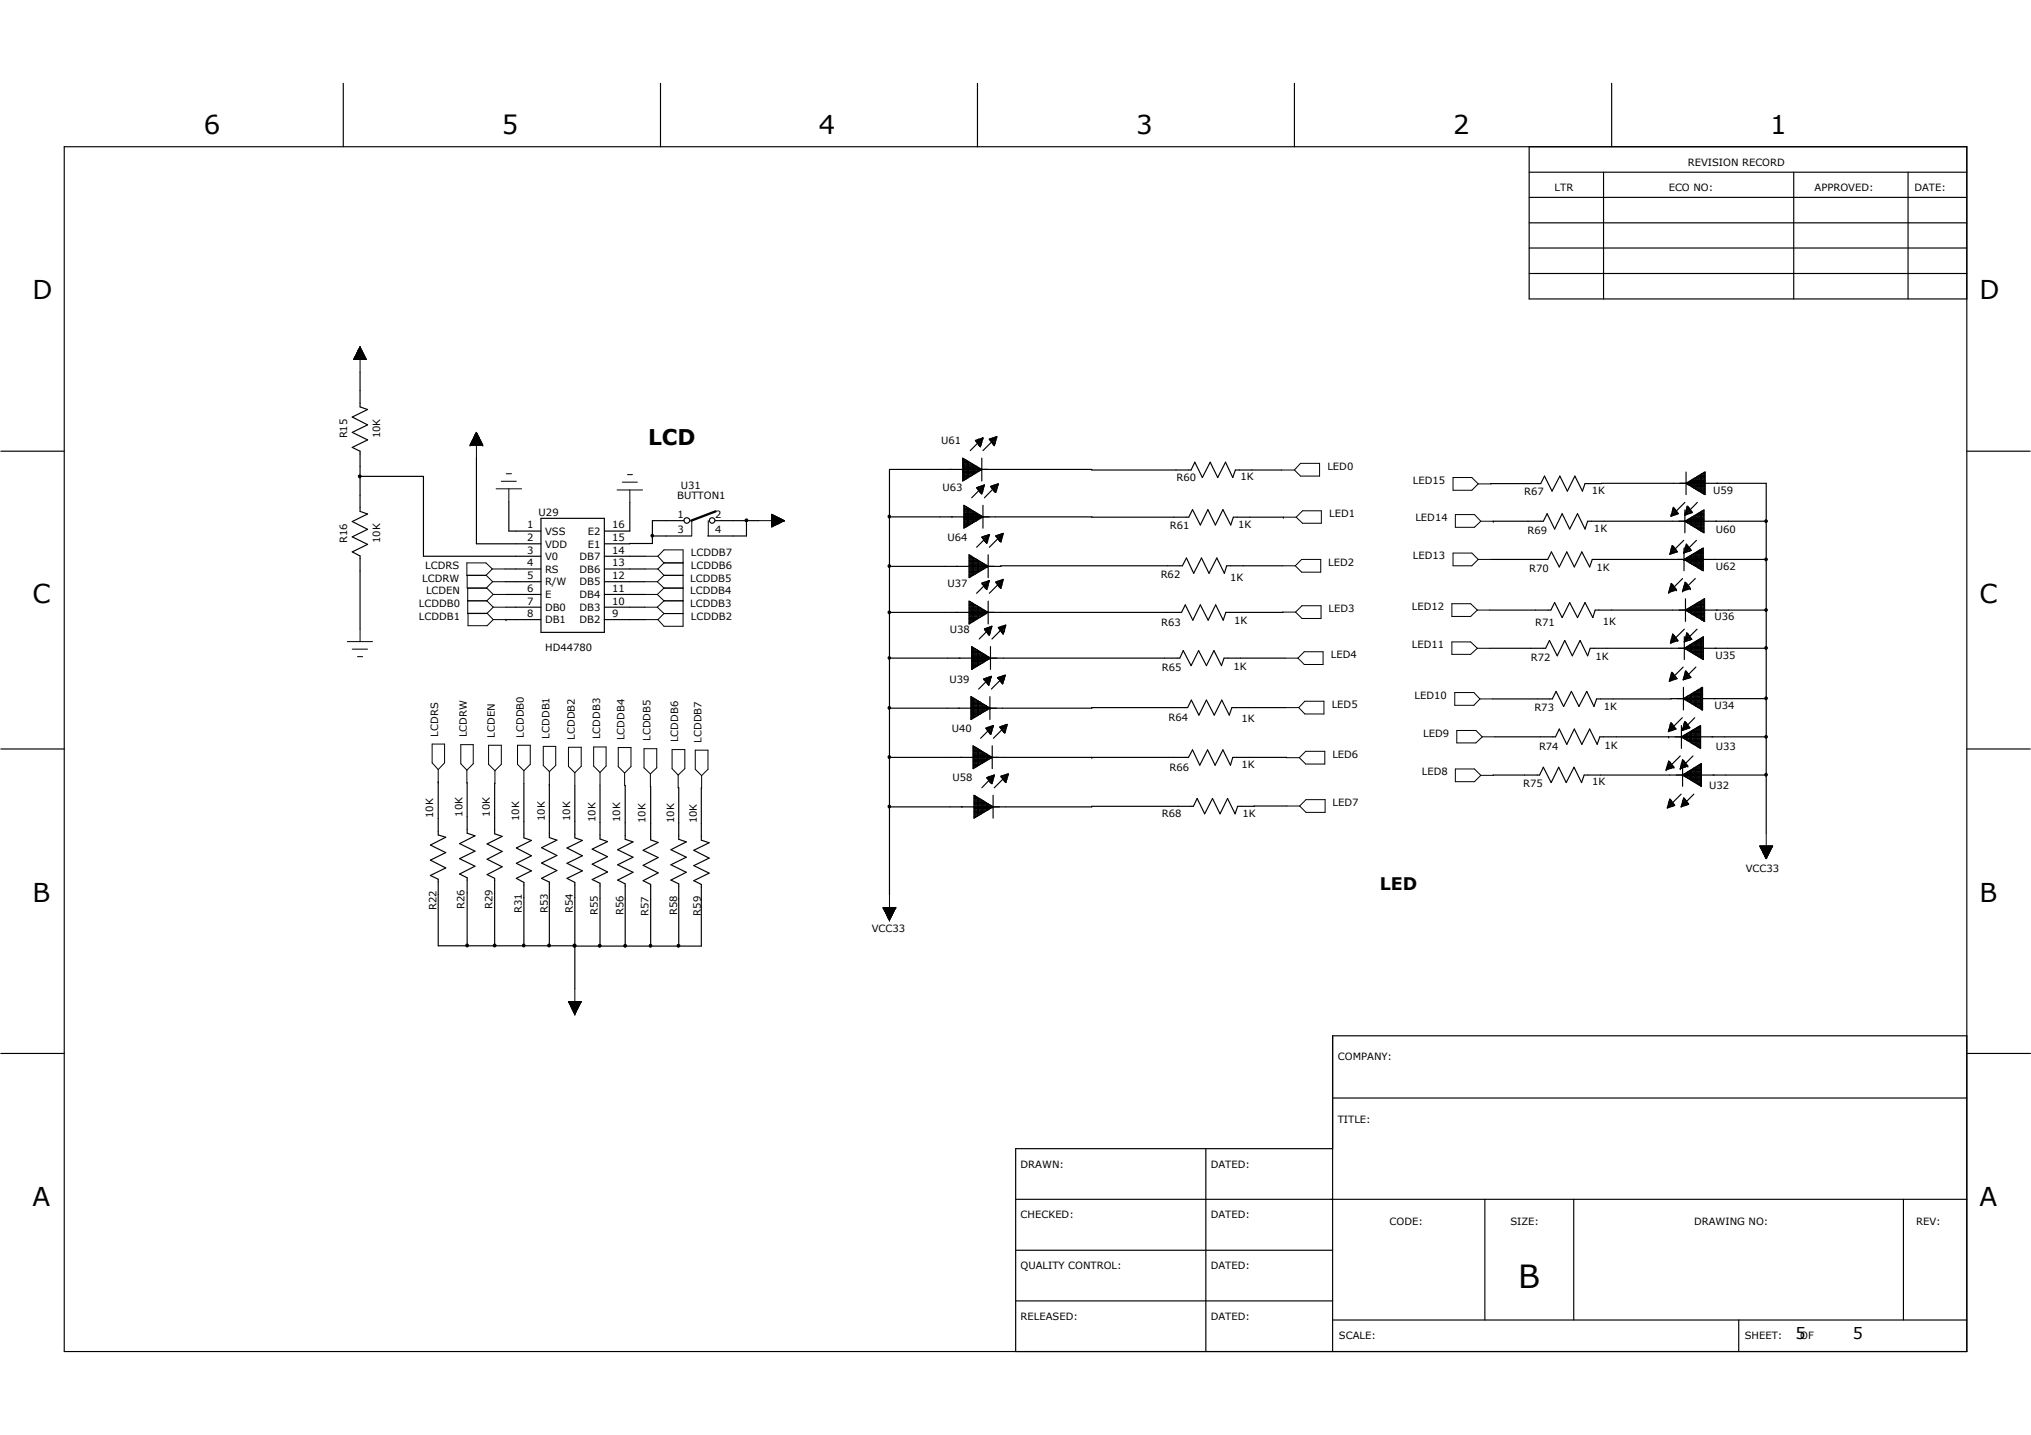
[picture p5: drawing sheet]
<svg xmlns="http://www.w3.org/2000/svg" width="297mm" height="210mm" viewBox="0 0 297 210" stroke-linecap="round" stroke-linejoin="round" font-family="sans-serif">
<g fill="none" stroke="#000" stroke-width=".17">
<path d="M50.2 12.2v9.3M96.6 12.2v9.3M143 12.2v9.3M189.3 12.2v9.3M235.7 12.2v9.3M9.4 21.5h278.3v176.2h-278.3zM223.6 25.2h64.1M223.6 28.9h64.1M223.6 36.3h64.1M223.6 21.5v22.2h64.1M223.6 32.6h64.1M234.5 25.2v18.5"/>
<path d="M262.3 25.2v18.5M279.1 25.2v18.5M52.7 54.4v5.1l1.1 .4-2.3 1.1 2.3 1.1-2.3 1.1 2.3 1.1-2.3 1.1 1.2 .6v8.8l1.1 .4-2.3 1.1 2.3 1.1-2.3 1.1 2.3 1.1-2.3 1.1 1.2 .6v10.7M223.6 40h64.1M.1 66h9.3M52.7 69.7h9.2v11.7h17.2M69.7 67v12.5h9.4M74.4 73.4v4.3h4.7M79.1 75.8h9.3v16.7h-9.3zM92.1 73.5v4.2h-3.7M95.4 78.4h5.7M100 76.2h-4.6v3.3h-7"/>
<path d="M104.6 76.2h6.4M109.2 76.2v2.2h-5.7M130.1 75.6h43.8l.5-1.1 1.2 2.3 1.1-2.3 1.1 2.3 1.1-2.3 1.1 2.3 .4-1.2h7.3M140.8 67.6h1.1v2.1M140.8 68.2h1.9v1M140.8 70.3h.2M140.8 69.9h.8M140.8 69.7h1.1M140.8 69.5h1.4M140.8 69.3h1.7M140.8 69.1h2M140.8 67l2.8 1.7-2.8 1.7z"/>
<path d="M140.8 69h2.4M140.8 68.7h2.7M140.8 67.1h.1v3.2M140.8 68.6h2.6M140.8 68.4h2.3M140.8 68h1.6M140.8 67.9h1.3M140.8 67.5h.8M140.8 67.3h.4M141 75.8h2.4M141 74.9h1.6v1.4M141 75.4h2.5v.3"/>
<path d="M141 75.3h2.2M141 75.1h1.9M141 74.7h1.3M141 74.5h.9M141 74.3h.6v2.6M141 74.1h.3M141 76.2h1.8M141 76h2.1M141 77.1h.2M141 76.9h.6M141 76.4h1.4M141 73.9l2.8 1.7-2.8 1.7z"/>
<path d="M141 74h.1M141.1 67.2v3M141.1 74v3.2M141.3 67.3v2.8h-.5M141.3 74.1v3M141.5 67.4v2.5M141.5 74.2v2.8M141.6 67.5v2.3M141.9 74.5v2.3h-.9M142 67.8v1.8M142 74.5v2.1M142.2 67.9v1.6"/>
<path d="M142.2 74.7v1.8h-1.2M142.4 68v1.4M142.4 74.8v1.6M142.6 68.1v1.2M142.7 64.4l1.1-.3-.4 1.3zM142.7 64.5h.9M142.7 64.4v.2M142.7 75v1.2M142.8 71.4h1M142.8 64.7h.8M142.8 71.3l1.2-.3-.4 1.3zM143 64.3v.6h.5"/>
<path d="M143 68.3v.7M143 71.3v.2M143 75.1v1M143 71.5h.8M143.1 71.7h.6M143.1 64.2v.9M143.1 68.4v.6M143.1 71.2v.5M143.1 75.2v.8M143.3 71.9h.4M143.3 65.2h.1M143.3 71.2h.6"/>
<path d="M143.3 64.2v1.1M143.3 68.5v.3M143.3 71.2v.8M143.3 75.4v.5M143.4 72.1h.2M143.5 68.7h.1M143.5 64.1v1h-.4M143.5 71.1v1.1M143.5 64.1h.3M143.6 67v3.4M143.6 78.6h1M143.7 64.1v.2h-.7"/>
<path d="M143.7 71v1M143.7 75.6h-2.7M143.7 78.5v.2M143.7 78.8h.8M143.8 64.1l-1.9 1.8M143.8 73.9v3.4M143.8 71h.2M143.8 79h.7M143.9 71v.2M143.9 78.4v.6M144 71l-1.9 1.8M144 79.2h.4"/>
<path d="M144 78.4h.6M144.1 78.4v.8M144.1 79.3h.3M144.3 78.3v1.1M144.4 78.3v.9M144.6 78.2v.2M144.6 78.2h.1M144.7 64.3h1M144.7 64.2l1.1-.3-.4 1.3zM144.7 78.2l-1.9 1.9M144.7 78.2l-1.1 .4M144.7 78.2l-.4 1.3-.7-.9"/>
<path d="M144.8 64.2v.2M144.9 71.2h1M144.9 64.5h.8M144.9 71.2l1.1-.4-.4 1.3zM145 64.1v.5M145 71.1v.2M145 71.4h.8M145 64.7h.6M145.2 64.1v.8M145.2 71v.5h.6M145.3 71.7h.5M145.3 65.1h.2"/>
<path d="M145.3 71h.7M145.4 64v1.1M145.4 71v.8M145.4 71.9h.3M145.5 63.9v1h-.3M145.5 70.9v1.1M145.6 63.9h.2M145.6 78.4h1M145.6 64.1l-1.8 1.8M145.6 78.4l1.1-.4-.3 1.3zM145.8 63.9v.2h-.8M145.8 70.8v1"/>
<path d="M145.8 78.3v.2M145.8 78.6h.8M145.8 71l-1.8 1.8M145.9 70.8h.1M145.9 78.8h.6M145.9 70.8v.2M145.9 78.3v.5M146 79h.5M146 78.2h.7M146.1 78.2v.8M146.2 79.2h.2M146.3 78.1v1.1"/>
<path d="M146.5 78.1v.9M146.6 78.2l-1.9 1.9M146.6 78v.3M146.6 78.1h.1M187.4 68.7h-6.7l-.4 1.1-1.1-2.2-1.1 2.2-1.1-2.2-1.2 2.2-1.1-2.2-.5 1.1h-44.1v62.2M187.7 75.6h.1M218.1 70.8l7.2-.1 .6-1.1 1.1 2.2 1.1-2.2 1.1 2.2 1.1-2.2 1.1 2.2 .4-1.1h26.5v51.2M218.4 76.2h.1M218.4 76.2h7.3l.6-1.1 1.1 2.3 1.1-2.3 1.1 2.3 1.1-2.3 1.1 2.3 .4-1.2h26.1M244.4 75.4h.2M244.4 75.2v.3M244.4 75.3h.7"/>
<path d="M244.5 75.1h.9M244.6 74.9h.7M244.6 79.9h.1M244.6 79.8l.7 .9-1.1 .4zM244.6 74.5v.9M244.6 79.8v1.1M244.6 74.5h.4v.8M244.6 74.7h.5M244.7 74.3h.2M244.7 74.2l.7 .9-1 .4zM244.8 74.3v1.1M245.2 74.8v.4"/>
<path d="M245.4 75v.2M246.2 79l-1.8 1.9M246.4 75.3h.2M246.4 73.5l-1.8 1.9M246.4 74.6v3.3M246.4 76.2l2.8-1.6v3.3zM246.5 76.2h.1M246.5 75v.3M246.5 76.2v.1M246.5 75.1h.7M246.5 74.9h1M246.5 79.9h.4"/>
<path d="M246.6 69v3.3M246.6 70.7l2.8-1.7v3.3zM246.6 74.7h.7M246.6 76.2h2.6M246.6 76.4h2.6M246.6 79.6l.8 .9-1.2 .4zM246.6 79.7h.1M246.7 70.6v.2M246.7 74.3v.9M246.7 76.1v.3M246.7 79.7v1M246.7 74.5h.5"/>
<path d="M246.7 74.3h.4v.8M246.7 70.6h2.7M246.8 70.8h2.6M246.8 74l.7 1-1.1 .4zM246.8 74.1h.1M246.8 70.5v.4M246.8 74.1v1.1M246.8 76v.5M246.8 79.8v.9M246.9 76h2.3M246.9 76.5h2.3M247.1 70.4v.6h2.3"/>
<path d="M247.1 75.9v.7M247.1 70.4h2.3M247.2 75.8h2M247.2 70.3v.8M247.2 74.6v.4M247.2 75.8v1h2M247.3 70.3h2.1M247.4 71.2h2M247.4 70.2v1M247.4 74.8v.2M247.4 75.6v1.3M247.5 75.6h1.7"/>
<path d="M247.6 76.9h1.6M247.6 70.1v1.2M247.6 75.6v1.4M247.7 70.1h1.7M247.7 71.4h1.7M247.8 69.9v1.6M247.8 75.4v1.7M247.8 75.4h1.4M247.9 77.1h1.3M247.9 69.8v1.7M247.9 75.4v1.8M247.9 69.9h1.5"/>
<path d="M248 71.5h1.4M248.1 75.3h1.1M248.1 79l-1.9 1.9M248.2 69.7v2M248.2 75.2v2.1h1M248.2 69.7h1.2M248.2 73.5l-1.8 1.9M248.3 71.7h1.1M248.3 69.6v2.2M248.3 75.1v2.3M248.5 75.1h.7M248.5 69.5v2.4"/>
<path d="M248.5 75v2.5h.7M248.6 69.5h.8M248.6 71.9h.8M248.7 69.4v2.6M248.7 74.9v2.7M248.7 77.7h.5M248.7 74.9h.5M248.9 74.8v3M248.9 72.1h.5M249 74.7h.2M249.1 69.2v3M249.1 74.7v3.2h.1"/>
<path d="M249.2 69.1h.2M249.2 72.3h.2M249.3 69v3.3M249.4 69.3h-.5v2.8M287.7 66h9.2M73.9 83.2h5.2M73.9 85.1h5.2M74 90.6h.1M74 87h5.1M74 88.8h5.1M74 90.6h5.1M88.4 81.4h6"/>
<path d="M88.4 83.2h6M88.4 85.1h5.9M88.4 87h5.9M88.4 88.8h5.9M88.4 90.6h6M130.1 96.3h42.4l.6-1.1 1.1 2.2 1.1-2.2 1.1 2.2 1.1-2.2 1.1 2.2 .4-1.1h9M141.7 81.4h.4M141.7 83.2h2.1M141.7 88.8h1.5M141.7 89.2h2.1M141.7 89h1.8v1.2M141.7 88.6h1.2"/>
<path d="M141.7 88.4h.9v2.3M141.7 88.2h.6M141.7 88.1h.2M141.7 90.8h.7M141.7 90.5h1.3M141.7 90.1h1.9M141.7 89.9h2.3M141.7 89.5h2.7v.1M141.7 89.4h2.4M141.7 81.2l2.8 1.6-2.8 1.7zM141.7 87.9l2.8 1.7-2.8 1.7zM141.7 91.2h.1"/>
<path d="M141.7 91h.4M141.7 81.6h.7v2.5M141.7 82.1h1.6v1.4M141.7 82.7h2.6v.3M141.7 81.7h1M141.7 81.2h.1M141.7 83.4h1.8M141.7 83.1h2.4M141.7 82.5h2.3M141.7 82.3h1.9M141.7 82h1.3M141.7 84.4h.3"/>
<path d="M141.7 84.2h.6M141.7 84h.9M141.7 83.8h1.2M141.7 83.6h1.5M141.9 81.2v3.2M141.9 88v3.2M142 81.4v2.9M142 88.1v3M142.1 95.1h.9v2.3M142.1 94.7h.2M142.1 96.4h2.5M142.1 96.2h2.7v.1"/>
<path d="M142.1 96.1h2.4M142.1 95.8h2.1M142.1 95.7h1.8v1.2M142.1 95.5h1.5M142.1 95.3h1.2M142.1 94.9h.6M142.1 94.6l2.8 1.7-2.8 1.6zM142.1 97.7h.3M142.1 97.5h.7M142.1 97.3h1M142.1 97.2h1.3M142.1 96.8h1.9"/>
<path d="M142.1 96.6h2.2M142.2 81.4v2.8M142.2 88.2v2.8M142.2 94.7v3.2h-.1M142.4 88.3v2.5M142.4 94.8v2.9M142.6 81.7v2.3M142.6 94.9v2.7M142.7 88.6v2h-1M142.7 81.8v2.1M142.7 95v2.5M143 81.9v1.8"/>
<path d="M143 88.6v1.9M143.1 82v1.7M143.1 88.8v1.6M143.1 95.2v2.1M143.3 88.9v1.4h-1.6M143.3 95.3v1.9M143.5 82.3v1.1M143.5 95.5v1.6M143.6 85.3l1.1-.4-.4 1.3zM143.6 85.5h.9M143.7 82.3v1M143.7 89.1v1"/>
<path d="M143.7 95.5v1.5h-1.6M143.8 85.6h.7M143.9 99.3h.1M143.9 99.4h1M143.9 82.5v.7M143.9 85.2v.5M143.9 89.2v.8M143.9 99.3l.5 .7M144 85.8h.5M144 92l1.1-.4-.4 1.3zM144 99.6h.9M144 92.2h.9"/>
<path d="M144.1 82.6v.5M144.1 85.1v.9M144.1 89.3v.5M144.1 95.8v.9M144.1 99.2v.4M144.1 86h.3M144.2 92.3h.7M144.2 99.7h.6M144.2 99.2h.7M144.3 89.5v.2h-2.6M144.3 91.9v.5M144.3 95.9v.7"/>
<path d="M144.3 99.1v.7M144.3 86.2h.1M144.3 92.5h.6M144.3 99.9h.4M144.4 82.8h.1M144.4 85v.9M144.4 91.8v.9M144.4 96v.5M144.4 99.1v.9M144.5 92.7h.3M144.5 81.2v3.3M144.5 87.9v3.4"/>
<path d="M144.6 92.9h.1M144.6 85.3h-.9v.2M144.6 84.9v.3M144.6 96.1v.3M144.6 99v1.2M144.6 85.1h-.3v1M144.7 84.9l-1.9 1.9M144.8 99h.2M144.8 91.7v.9M144.8 99v.7M144.9 94.6v3.3M145 98.9h.1"/>
<path d="M145 91.9h-.9v.3M145 91.6v.3M145 98.9l-1.9 1.9M145 98.9l-1.1 .4M145 98.9l-.4 1.3M145 91.8h-.4v1M145.1 91.6l-1.9 1.9M145.6 85.1l1.1-.3-.3 1.3zM145.7 85.3h.9M145.8 85.5h.8M145.9 99.1h.1M145.9 99.2h1"/>
<path d="M145.9 85v.6M145.9 99.1l.6 .8M146 85.6h.5M146 91.8l1.1-.4-.4 1.4zM146 99.4h.9M146 91.9h.9M146.1 84.9v.9h.3M146.1 99v.4M146.2 99.6h.6M146.2 92.2h.7M146.3 99h.6M146.3 86h.1"/>
<path d="M146.3 91.7v.5M146.3 99v.7M146.4 92.3h.5M146.4 99.7h.4M146.5 84.8v1M146.5 91.6v.9M146.5 98.9v1M146.5 99.9l.1 .1M146.5 92.5h.3M146.5 99.9h.2M146.6 84.9l-1.9 1.9M146.6 85.1h-.8v.2"/>
<path d="M146.6 92.7h.2M146.6 84.8v.2M146.6 98.8v1.2M146.7 84.9h-.4v1.1M146.8 98.8h.2M146.9 91.5v.9M146.9 98.8v.6M146.9 98.9l-1.9 1.9M146.9 91.6l-1.8 1.9M147 98.8h.1M147 91.8h-.9v.1M147 91.4v.3"/>
<path d="M147 98.8l-1.1 .3M147 98.8l-.4 1.2M147.1 91.6h-.5v1.1M187.6 89.5l-8.3 .1-.4 1.1-1.1-2.2-1.1 2.2-1.1-2.2-1.1 2.2-1.1-2.2-.6 1.1h-42.7M187.6 82.8h-8.2l-.3 1.1-1.1-2.3-1.2 2.3-1.1-2.3-1.1 2.3-1.1-2.3-.6 1.2h-42.8M217.9 94.8h8.2l.5-1.1 1.1 2.2 1.2-2.2 1.1 2.2 1.1-2.2 1.1 2.2 .4-1.1h25.7M217.9 89.2h8.9l.6-1.1 1.1 2.2 1.1-2.2 1.1 2.2 1.1-2.2 1.2 2.2 .3-1.1h25M218.1 81.8h8.3l.5-1.1 1.1 2.2 1.1-2.2 1.1 2.2 1.1-2.2 1.2 2.2 .4-1.1h25.4M244 86.7h.1M244.1 86.6h.2M244.1 86.4h.8M244.2 99.6h.2"/>
<path d="M244.2 99.4h.7M244.2 86.2h.9M244.3 80.9v.2M244.3 85.9v.7M244.3 99.2v.4M244.3 86h.7M244.3 94h.2M244.3 99.2h.9v.1M244.3 99h.8M244.3 85.8h.6M244.4 93.8h.7M244.4 98.8h.5"/>
<path d="M244.4 85.6h.3M244.4 80.6h.9M244.4 80.4h.7M244.4 80.2v.8h-.1M244.4 85.3v1.2M244.4 93.5v.5M244.4 98.5v1M244.4 93.6h1M244.4 98.6h.4M244.4 85.5h.2M244.4 85.3l.2 .3M244.4 85.3l-.4 1.4"/>
<path d="M244.5 80.3h.5v.5h-.7M244.5 93.4h.7M244.5 98.5h.1v.9M244.5 98.3l.8 1-1.2 .4zM244.5 80.1h.4M244.6 93.3h.5M244.6 93h.3M244.6 85.6v.8M244.6 92.8v1.1M244.6 92.9h.2M244.6 92.8l.8 .9-1.1 .4zM244.6 85.6l.6 .7"/>
<path d="M244.8 80.1v.8M244.8 85.8v.6M244.8 93v.9M244.8 98.7v.7M245 86.1v.2M245 93.2v.6M245 98.9v.5M245.2 86.3h.1M245.2 80.5v.2M245.2 93.4v.4M245.2 86.3l-1.2 .4M245.4 93.7h.1"/>
<path d="M246.1 86.4h.1M246.1 84.6l-1.8 1.8M246.2 97.6l-1.9 1.8M246.2 86.2h.7M246.2 86.4h.1M246.2 99.4h.2M246.2 99.2h.8M246.2 86h1M246.3 81.8h.1M246.3 80.2v3.3M246.3 85.7v.7M246.3 99v.4"/>
<path d="M246.3 81.8l2.8-1.6v3.3zM246.3 85.8h.8M246.3 99h.9v.1M246.3 93.1v3.4M246.3 94.8l2.8-1.7v3.4zM246.3 93.8h.2M246.3 98.8h.8M246.3 92l-1.8 1.9M246.3 85.6h.6M246.4 93.6h.7M246.4 98.6h.6M246.4 85.5h.3"/>
<path d="M246.4 80.4h.9M246.4 80.3h.8M246.4 81.7h2.7M246.5 80v.8h-.2M246.5 81.7v.3h2.6M246.5 85.2v1.1M246.5 93.3v.5M246.5 94.7v.2M246.5 98.3v1.1M246.5 93.4h.9M246.5 98.5h.3M246.5 85.3h.1"/>
<path d="M246.5 85.2l.2 .1M246.5 85.2l-.4 1.2M246.5 80.1h.6v.5h-.8M246.5 94.7h2.6M246.5 93.3h.7M246.5 87.6v3.3M246.5 89.2l2.8-1.6v3.3zM246.5 94.9h2.6M246.5 98.1l.8 1-1.1 .3zM246.5 98.3h.2M246.6 93h.5M246.6 92.9h.4"/>
<path d="M246.7 81.6v.4M246.7 85.3v1M246.7 89.1v.3M246.7 92.6v1.2M246.7 94.6v.4M246.7 98.3v1M246.7 89.2h2.6M246.7 85.3l.5 .8M246.7 89.4h2.6M246.7 92.6l.7 .9-1.1 .4zM246.7 92.7h.1M246.7 81.6h2.4"/>
<path d="M246.8 82.1h2.3M246.8 94.6h2.3M246.8 81.5v.7M246.8 85.6v.6M246.8 89v.5M246.8 92.8v.9M246.8 94.5v.6h2.3M246.8 98.5v.7M247 89h2.3M247 89.5h2.3M247.1 85.9v.2M247.1 88.9v.7"/>
<path d="M247.1 93v.6M247.1 94.4v.8M247.1 98.8v.3M247.1 82.3h2M247.1 94.4h2M247.1 95.3h2M247.2 86.1h.1M247.2 80.3v.3M247.2 81.3v1.1M247.2 93.2v.4M247.2 94.3v1M247.2 86.1l-1.1 .3"/>
<path d="M247.3 89.7h2M247.4 81.2h1.7M247.4 81.2v1.3h1.7M247.4 88.7v1.1M247.4 93.5h.1M247.4 94.2v1.3M247.4 94.2h1.7M247.5 95.5h1.6M247.6 81.1v1.5M247.6 88.6v1.3h1.7M247.6 94.1v1.4M247.6 88.6h1.7"/>
<path d="M247.7 81h1.4M247.7 82.7h1.4M247.7 94h1.4M247.8 80.9v1.8M247.8 88.5v1.5M247.8 93.9v1.8h1.3M247.9 88.4h1.4M247.9 88.3v1.8M247.9 93.9v1.9M247.9 90.1h1.4M247.9 84.6l-1.8 1.8M248 82.8h1.1"/>
<path d="M248 93.8h1.1M248 97.6l-1.8 1.8M248.1 95.8h1M248.2 80.7v2.2M248.2 88.2v2.1M248.2 93.7v2.2M248.2 88.2h1.1M248.2 90.3h1.1M248.2 92l-1.9 1.9M248.3 80.6h.8M248.3 80.6v2.5h.8M248.3 88.1v2.2"/>
<path d="M248.3 93.6v2.4M248.4 93.6h.7M248.4 96.1h.7M248.5 80.5v2.6M248.5 88v2.5M248.5 93.5v2.6M248.5 88.1h.8M248.6 90.5h.7M248.6 80.4h.5M248.6 83.2h.5M248.7 93.4h.4M248.7 80.4v2.9"/>
<path d="M248.7 87.9v2.7M248.7 93.4v2.8h.4M248.8 90.6h.5M248.8 87.9h.5M248.9 87.8v2.9M248.9 93.3v3.1M248.9 83.4h.2M249 93.3h.1M249 96.4h.1M249.1 81.4h-2v.9M249.1 80.8h-1.2v2M249.1 80.3h-.2v3.1"/>
<path d="M249.1 93.2v3.2M249.1 90.8h.2M249.3 87.6v3.3M249.3 88.8h-2.1v.9M249.3 87.7h-.2v3.1M.1 109.6h9.3M64.1 114.4h.1M64.1 114.4v7.7l1.1 .4-2.3 1.1 2.3 1.1-2.3 1.1 2.3 1.2-2.3 1.1 1.2 .5v9.7h20M68.3 114.5v7.4l1.2 .4-2.3 1.1 2.3 1.1-2.3 1.1 2.3 1.1-2.3 1.1 1.1 .6v9.9M72.4 114.6l-.1 7.4 1.1 .3-2.2 1.1 2.2 1.1-2.2 1.2 2.2 1.1-2.2 1.1 1.1 .6v9.8M76.6 114.6v8l1.1 .3-2.2 1.1 2.2 1.2-2.2 1.1 2.2 1.1-2.2 1.1 1.1 .6v9.2M80.3 114.7h.1"/>
<path d="M80.3 114.7v7.8l1.1 .4-2.2 1.1 2.2 1.1-2.2 1.1 2.2 1.1-2.2 1.2 1.1 .5v9.3M84.1 114.9v7.7l1.1 .3-2.3 1.1 2.3 1.2-2.3 1.1 2.3 1.1-2.3 1.1 1.2 .6v15.6M87.8 114.9v7.8l1.1 .4-2.3 1.1 2.3 1.1-2.3 1.1 2.3 1.2-2.3 1.1 1.2 .5v9.2M91.4 114.9v7.9l1.2 .3-2.3 1.2 2.3 1.1-2.3 1.1 2.3 1.1-2.3 1.1 1.1 .6v9.1M95.1 115.1l.1 7.8 1.1 .3-2.2 1.2 2.2 1-2.2 1.2 2.2 1.1-2.2 1.1 1.1 .6v9M99.2 115.2h.1v7.6l1.1 .3-2.3 1.2 2.3 1.1-2.3 1.1 2.3 1.1-2.3 1.1 1.2 .6v9.1M102.6 115.3v7.6l1.1 .4-2.2 1.1 2.2 1.1-2.2 1.1 2.2 1.1-2.2 1.1 1.1 .6v9h-18.5M130.1 110.8h43.7l.6-1.1 1.1 2.2 1.1-2.2 1.1 2.2 1.2-2.2 1.1 2.2 .3-1.1h7.9M142 102.2h.4M142 102h.1M142 103.8h2.4M142 103.6h2.7"/>
<path d="M142 103.5h2.6v.2M142 103.3h2.3M142 103.1h2M142 102.9h1.7v1.3M142 102.7h1.3M142 102.5h1.1M142 102.3h.7v2.5M142 101.9l2.8 1.7-2.8 1.6zM142 104.9h.5M142 104.7h.8M142 104.4h1.5M142 104.2h1.8"/>
<path d="M142.2 102v3.1h-.2M142.3 109.6h.8M142.3 112.4h.1M142.3 112.2h.4M142.3 112h.8M142.3 111.8h1.1M142.3 109.4h.5M142.3 109.2h.2M142.3 109.9h1.4v1.7h-1.4M142.3 111.4h1.7M142.3 111.3h2M142.3 109.1l2.8 1.7-2.8 1.6z"/>
<path d="M142.3 111.1h2.3M142.3 110.9h2.6M142.3 110.7h2.6M142.3 110.5h2.3M142.3 110.3h2.1M142.3 110.2h1.7M142.3 109.8h1.1M142.4 102.2v2.8M142.4 109.2v3.2M142.4 116.6h.6v2.8M142.4 117.9h2.7M142.4 117.7h2.4v.6h-2.4"/>
<path d="M142.4 117.6h2.1M142.4 117.4h1.8M142.4 117.2h1.5v1.6M142.4 117h1.2M142.4 116.8h.9M142.4 118.1h2.7M142.4 116.3l2.8 1.7-2.8 1.7zM142.4 119.6h.2M142.4 119.4h.5M142.4 119.2h.8M142.4 119h1.1M142.4 118.8h1.4"/>
<path d="M142.4 118.7h1.7M142.4 118.5h2.1M142.4 116.4h.3M142.6 102.2v2.7M142.6 109.3v2.9M142.6 116.4v3.2M142.7 109.4v2.7M142.7 116.5v3M143 102.4v2.3M143 109.5v2.6M143.1 102.6v2h-1.1M143.1 109.6v2.3"/>
<path d="M143.1 116.8v2.5M143.3 102.7v1.8M143.3 109.7v2.1M143.3 116.8v2.4M143.5 102.8v1.6M143.5 109.8v1.9M143.5 117v2M143.7 117.1v1.8M143.9 103v1.1M143.9 110.1v1.4M144.1 103.1v.9h-2.1M144.1 110.2v1.1"/>
<path d="M144.1 117.3v1.4M144.2 106.5l1.1-.4-.4 1.3zM144.2 106.6h1M144.3 103.2v.7M144.3 106.5v.1M144.3 110.3v1M144.3 117.4v1.2M144.3 113.7l1.1-.3-.3 1.2zM144.4 113.8h.9M144.4 106.8h.7M144.4 106.4h.8M144.4 103.3v.5"/>
<path d="M144.4 106.4v.5M144.4 110.4v.7M144.4 113.7v.2M144.4 117.5v1M144.4 100l.2 .2M144.5 100.1h.1M144.5 114h.7M144.5 113.7h.9M144.5 107h.6M144.6 106.3v.8M144.6 110.5v.5M144.6 113.6v.5"/>
<path d="M144.6 117.6v.8M144.6 114.2h.6M144.6 107.1h.4M144.8 103.6h.1M144.8 107.4h.1M144.8 101.9v3.3M144.8 106.3v1M144.8 110.6v.3M144.9 114.6h.2M144.9 106.3h.4M145 110.8h.1M145 106.2v1.1"/>
<path d="M145 110.7v.1M145 113.5v1.1M145 117.9v.3M145.1 113.5h.3M145.1 109.1v3.3M145.2 118h.1M145.2 113.5v.9h-.4v-.9M145.2 106.2v.3M145.2 117.9v.1M145.2 116.3v3.4M145.3 106.1l-1.9 1.9M145.4 113.4v.2"/>
<path d="M145.4 113.4l-1.8 1.8M146.2 106.3l1.1-.3-.4 1.2zM146.3 106.4h.9M146.3 106.3v.1M146.4 113.7h1M146.4 106.6h.7M146.4 113.5l1.1-.3-.4 1.3zM146.4 106.3h.9M146.5 106.2v.5M146.5 113.5v.2M146.6 113.8h.7M146.6 106.8h.5"/>
<path d="M146.6 113.5h.8M146.6 106.2v.7M146.6 113.5v.5M146.7 114h.6M146.7 107h.3M146.9 113.4v.8h.3M146.9 106.1v1h.1M147 113.3v1.1h.1M147 106h.3M147 106v1.1M147.1 113.3h.4M147.1 106.1l-1.8 1.9"/>
<path d="M147.2 106v.3M147.2 113.2v1M147.3 113.4l-1.9 1.8M147.4 113.2v.3M159.7 110.8h.1M188.1 103.5h-7.9l-.4 1.1-1.1-2.2-1.1 2.2-1.2-2.2-1.1 2.2-1.1-2.2-.5 1.1-43.6 .1M188.2 117.9h-7.2l-.4 1.1-1.1-2.2-1.1 2.2-1.1-2.2-1.1 2.2-1.1-2.2-.6 1.1-44.4 .1M218.6 107.8h8.9l.5-1.2 1.1 2.3 1.1-2.3 1.1 2.3 1.2-2.3 1.1 2.3 .4-1.1h24.3M243.7 112.6h.1M243.8 112.6h.1M243.8 112.4h.7M243.8 112.2h1"/>
<path d="M243.9 112h.7M243.9 111.9v.7M243.9 118v.2M243.9 111.8h.6M244 117.7h.9M244 117.6h.8M244 107h.1M244 111.6h.3M244 107.8h.1M244 117.3v.8h-.1M244 106.7v.3M244 111.3v1.2"/>
<path d="M244 111.4h.2M244 111.3l.3 .2M244 111.3l-.3 1.3M244.1 117.4h.5v.5h-.7M244.1 117.2h.4M244.1 106.6h1M244.2 106.4h.7M244.2 117h.1M244.2 116.9l.7 .9-1.1 .4zM244.2 106.3h.6v.4M244.3 106v.9M244.3 111.5v.9"/>
<path d="M244.3 117v1M244.3 111.5l.5 .7M244.3 106h.3M244.3 105.9h.3M244.4 105.7l.7 .9-1.1 .4zM244.4 105.8v1.1M244.4 111.8v.6M244.4 117.1v.8M244.6 106v.8h-.6M244.6 112.1v.2M244.8 112.2h.1M244.8 117.6v.3"/>
<path d="M244.8 112.2l-1.1 .4M245 106.5v.2M245.7 112.4h.1M245.7 110.6l-1.8 1.8M245.8 112.4h.2M245.8 112.2h.7M245.9 112h.9M245.9 116.2l-1.9 1.8M245.9 107.8h.1M245.9 111.8h.8M245.9 107.8l2.8-1.7v3.4zM245.9 106.1v3.4"/>
<path d="M245.9 111.7v.7M246 111.6h.5M246 117.6h1M246 111.4h.3M246 105l-1.8 1.8M246.1 106.5v.3h.1M246.1 107.7v.2h2.6M246.1 111.1v3.9M246.1 117.1v.8h-.2M246.1 113.4l2.7-1.7v3.3zM246.1 117.4h.7M246.1 107.7h2.6"/>
<path d="M246.1 106.6h.6M246.1 111.1l.2 .2M246.1 111.1l-.4 1.3M246.1 111.3h.1M246.2 117.2h.5v.5h-.7M246.2 117h.3M246.2 106.4h.9M246.2 113.3h2.6M246.2 106.3h.8M246.2 100.5v3.3M246.2 102.2l2.8-1.7v3.3zM246.2 113.5h2.6"/>
<path d="M246.2 116.7l.8 .9-1.1 .4zM246.2 116.8h.1M246.2 106h.6M246.3 105.8v.9M246.3 107.6v.4M246.3 111.3v.9M246.3 113.2v.3M246.3 116.8v1.1M246.3 111.3l.5 .8M246.3 107.5h2.4M246.3 105.9h.4M246.3 105.7h.3"/>
<path d="M246.4 108.1h2.3M246.4 102.3h2.6M246.5 102v.4M246.5 105.6v1.1M246.5 107.5v.6M246.5 111.6v.6M246.5 113.1v.5M246.5 117v.8M246.5 113.1h2.3M246.5 113.7h2.3M246.6 102h2.4M246.6 105.7l.5 .8-1.1 .3"/>
<path d="M246.6 105.7l-.2-.2-.4 1.3M246.7 101.9v.6M246.7 105.8v.8M246.7 111.8v.3M246.7 113v.7M246.7 108.3h2M246.8 102.5h2.2M246.8 112.9h2M246.8 112.1h.1M246.8 101.8v.8M246.8 106.1v.4M246.8 107.2v1.2"/>
<path d="M246.8 112.9v.9h2M246.8 117.4v.3M246.8 112.1l-1.1 .3M246.9 101.8h2.1M247 107.1h1.7M247.1 101.7v1h1.9M247.1 106.3v.2M247.1 107.1v1.4h1.6M247.1 112.8v1.2M247.1 112.7h1.7M247.2 114h1.6M247.2 101.6v1.2"/>
<path d="M247.2 107v1.6M247.2 112.6v1.5M247.2 101.6h1.8M247.3 107h1.4M247.3 108.7h1.4M247.4 102.9h1.6M247.4 101.4v1.6M247.4 106.9v1.8M247.4 112.6v1.6M247.4 112.6h1.4M247.5 114.2h1.3M247.5 101.4h1.5"/>
<path d="M247.6 101.3v1.7M247.6 112.4v1.9M247.6 108.8h1.1M247.6 110.6l-1.9 1.8M247.7 103.1h1.3M247.7 112.4h1.1M247.7 116.2l-1.8 1.8M247.8 101.2v2M247.8 106.7v2.2M247.8 112.3v2.1h1M247.9 101.2h1.1M247.9 105l-1.9 1.8"/>
<path d="M247.9 101.1v2.2M247.9 112.2v2.3M248 103.3h1M248.1 112.2h.7M248.1 114.6h.7M248.2 101v2.4M248.2 106.5v2.6M248.2 112.1v2.5M248.2 101h.8M248.2 106.4h.5M248.2 109.2h.5M248.3 103.5h.7"/>
<path d="M248.3 100.9v2.6M248.3 106.3v3M248.3 112v2.7M248.4 112h.4M248.4 114.8h.4M248.5 100.9h.5M248.5 100.8v2.8M248.5 111.9v3M248.6 109.4h.1M248.6 103.6h.4M248.7 111.8h.1M248.7 107.4h-2v.8"/>
<path d="M248.7 106.8h-1.1v2M248.7 106.6h-.8v2.4h.8M248.7 106.3h-.2v3M248.7 100.7v3M248.7 111.8v3.2h.1M248.7 100.7h.3M248.9 100.5v3.3M248.9 103.8h.1M249 102.2h-2.7v.1M258.3 113.4h-26.6l-.4 1.1-1.1-2.3-1.1 2.3-1.1-2.3-1.1 2.3-1.2-2.3-.5 1.2h-6.8M258.3 102.2h-24.8l-.4 1.1-1-2.2-1.2 2.2-1.1-2.2-1.1 2.2-1.1-2.2-.6 1.1h-8.7M287.7 109.6h9.2"/>
<path d="M.1 154.1h9.3M287.7 151.5h-92.8v46.2M287.7 154.1h9.3M148.5 175.4h139.2M176.4 168v29.7M194.9 160.6h92.8M194.9 168h-46.4v29.7M217.2 175.4v17.7M230.2 175.4v17.7M278.4 175.4v17.7M148.5 182.9h46.4M148.5 190.3h46.4"/>
<path d="M194.9 193.1h92.8M254.3 193.1v4.6"/>
<circle cx="100.5" cy="76.1" r=".42"/>
<circle cx="104.2" cy="76.1" r=".4"/>
</g>
<path d="M104.6 74.8l-3.5 1.4" fill="none" stroke="#000" stroke-width=".34"/>
<g fill="none" stroke="#000" stroke-width=".15">
<path d="M51.8 52.5l1.7 .1M51.8 52.4h1.7M51.8 52.3v.3M51.9 52.3h1.5M51.9 52.2h1.5v.4M51.9 52.2v.4M51.9 52.2h1.4M52 52.1h1.3M52 52v.6M52 52h1.3M52.1 52h1.1M52.1 52.6v-.7h1.1v.7"/>
<path d="M52.2 51.8h1M52.2 51.6h.9v1M52.2 51.6v1M52.2 51.6h.8M52.3 51.5h.7M52.3 51.4v1.2M52.3 51.4h.7M52.3 51.4h.7v1.2M52.3 51.3v1.3M52.4 51.3h.5M52.4 51.2h.5M52.4 51.1v1.5"/>
<path d="M52.4 51.1h.4M52.5 51.1h.3M52.5 51v1.6M52.5 51h.2M52.6 50.9h.1M52.6 50.8v1.8M52.6 50.8h.1M52.7 50.8h.1M52.7 50.7v3.7M52.7 50.7l.9 1.9h-1.9zM52.7 50.9v1.7M52.8 51v1.6"/>
<path d="M52.9 51.2v1.4M53 51.5v1.1M53.1 51.7h-.9v.9M53.2 51.8v.8M53.3 52.1v.5M53.5 52.4v.2M53.5 52.5h-1.7v.1M52.5 69.5h.3v.2v.1l-.2 .1-.1-.1zM68.7 65.1h.1M68.7 65.1h1.9M68.8 65h1.8M68.8 64.9h1.7v.2"/>
<path d="M68.8 64.9h1.7M68.8 64.9v.2M68.9 64.8h1.5v.3M68.9 64.7h1.5M68.9 64.8v.3M69 64.6h1.4v.5M69 64.6v.5M69 64.6h1.4M69 65.1v-.6h1.3v.6M69.1 64.4h1.2M69.1 64.3h1.1v.8M69.1 64.3v.8"/>
<path d="M69.2 64.3h1M69.2 64.2h.9v.9M69.2 64.1h.9M69.2 64.2v.9M69.3 64.1h.8v1M69.3 64v1.1M69.3 64h.8M69.3 63.9h.7v1.2M69.3 63.8v1.3M69.4 63.8h.6M69.4 63.8h.5v1.3M69.4 63.7v1.4"/>
<path d="M69.5 63.7h.4M69.5 63.6h.3v1.5M69.5 63.5v1.6M69.6 63.5h.2M69.6 63.5h.2v1.6M69.6 63.4v1.7M69.6 63.4h.1M69.6 63.3h.1v1.8M69.6 63.2v1.9M69.7 63.2h.1M69.7 63.2v3.8M69.7 63.2l-1 1.9"/>
<path d="M69.7 63.2l.9 1.9M70.6 65.1h.1M72.6 71.5h3.7M73.3 70.4h2.2M74 69.3h.8M74.4 71.5v1.9M90.3 71.7h3.7M91 70.5h2.2M91.8 69.4h.7M92.1 71.7v1.8M95.3 78.2h.2v.3l-.1 .1-.1-.1zM101.2 76.2v2.2"/>
<path d="M103.6 76.2v2.2M109 76h.3l.1 .1-.1 .2h-.1h-.2zM111 76.2h3.7M112.9 75.2l1.8 1-1.8 .9zM112.9 77h.1M112.9 77h.2M112.9 76.8h.7M112.9 76.7h.8M112.9 76.6h1M112.9 76.5h1.1M112.9 76.5h1.3M112.9 76.4h1.4"/>
<path d="M112.9 76.3h1.6M112.9 76.2h1.7M112.9 76.1h1.7M112.9 76h1.5M112.9 75.9h1.4v.5M112.9 75.9h1.2M112.9 75.8h1.1M112.9 75.7h.9M112.9 75.6h.8M112.9 75.6h.6M112.9 75.5h.5v1.3M112.9 75.4h.3"/>
<path d="M112.9 75.4h.2v1.5M112.9 75.3h.1M112.9 75.3v1.7M113 75.3v1.7M113 75.4v1.6M113.2 75.4v1.5M113.3 75.4v1.5h-.4M113.4 75.5v1.3h-.5M113.5 75.6v1.2M113.6 75.6v1.1M113.7 75.6v1M113.8 75.7v.9"/>
<path d="M113.9 75.7v.8M113.9 75.8v.7M114 75.8v.7M114.1 75.9v.6M114.2 75.9v.5M114.3 76v.3M114.4 76v.3M114.5 76v.2M114.5 76.1v.1M114.6 76.1v.1M114.7 76.2h.1M129.9 75.4h.3v.3l-.2 .1-.1-.1z"/>
<path d="M187.4 68.7h1.9M187.7 75.6h1.9M190.2 67.8h2.8v1.8h-2.8l-.9-.9zM190.5 74.7h2.7v1.8h-2.7l-.9-.9zM212.5 69.8h2.8l.9 1-.9 .9h-2.8zM212.8 75.3h2.8l1 .9-1 .9h-2.8zM216.2 70.8h1.9M216.6 76.2h1.8M258.2 76.1h.2v.3l-.1 .1-.1-.1zM50.8 93.9h3.7M51.5 95h2.3M52.3 96.1h.7"/>
<path d="M52.7 92v1.9M68.3 84.2v1.8h2.9l.9 1M68.4 87.9h2.8M68.4 86v3.7h2.8l.9-.9M68.4 89.7h2.8l.9 .9-.9 .9h-2.8zM71.2 87.9l.9 .9M72 83.2l-.9-.9h-2.8v1.9h2.8l.9 .9M72 83.2h1.9M72 83.2l-.9 1M72 85.1h1.9M72 85.1l-.9 .9M72.1 87h1.9"/>
<path d="M72.1 88.8h1.9M72.1 90.6h1.9M72.1 87l-.9 .9M94.3 85.1h1.8M94.3 87h1.8M94.3 88.8h1.8M94.4 81.4h1.8M94.4 83.2h1.8M94.4 90.6h1.8M96.1 85.1l1 .9M96.1 87l1 .9M96.1 88.8l1 .9"/>
<path d="M96.2 81.4l.9 .9M96.2 81.4l.9-1h2.8v11.2h-2.8l-.9-1M96.2 83.2l.9 1M97.1 82.3h2.8M97.1 84.2h2.8M97.1 82.3l-.9 .9M97.1 86h2.8M97.1 84.2l-1 .9M97.1 87.9h2.8M97.1 86l-1 1M97.1 89.7h2.8M97.1 87.9l-1 .9"/>
<path d="M97.1 89.7l-.9 .9M129.9 82.7h.3v.2l-.2 .1-.1-.1zM129.9 89.4h.3v.3l-.2 .1-.1-.1zM129.9 96.1h.3v.3h-.2h-.1zM187.6 82.8h1.8M187.6 89.5h1.9M188 96.3h1.8M190.4 81.8h2.8v1.9h-2.8l-1-.9zM190.4 88.6h2.8v1.9h-2.8l-.9-1zM190.8 95.3h2.7v1.9h-2.7l-1-.9zM212.3 88.3h2.8l1 .9-1 1h-2.8zM212.3 93.9h2.8l1 .9-1 .9h-2.8z"/>
<path d="M212.5 80.9h2.8l.9 .9-.9 1h-2.8zM216.1 89.2h1.8M216.1 94.8h1.8M216.2 81.8h1.9M258.2 81.7h.2v.3h-.1h-.1zM258.2 89.1h.2v.3l-.1 .1-.1-.1zM258.2 94.6h.2v.3l-.1 .1-.1-.1zM63.2 108.8h1.8v2.8l-.9 1-.9-1zM64.1 112.6v1.8M67.4 108.9h1.8v2.8l-.9 .9-.9-.9zM68.3 112.6v1.9M71.5 109h1.8v2.8l-.9 .9-.9-.9z"/>
<path d="M72.4 112.7v1.9M75.7 109h1.9v2.8l-1 .9-.9-.9zM76.6 112.7v1.9M79.5 109.2h1.8v2.8l-1 .9-.8-.9zM80.3 112.9v1.8M83.1 109.3h1.9v2.8l-.9 .9-1-.9zM84.1 113v1.9M86.8 109.3h1.8v2.8l-.8 .9-1-.9zM87.8 113v1.9M90.4 109.3h1.9v2.8l-.9 1-1-1zM91.4 113.1v1.8M94.2 109.5h1.9v2.8l-1 .9-.9-.9z"/>
<path d="M95.1 113.2v1.9M98.3 109.6h1.9v2.8l-1 1-.9-1zM99.2 113.4v1.8M101.7 109.7h1.8v2.8l-.9 1-.9-1zM102.6 113.5v1.8M129.9 103.4h.3v.3l-.2 .1-.1-.1zM129.9 110.6h.3v.3l-.2 .1-.1-.1zM129.9 117.8h.3v.3l-.2 .1-.1-.1zM188.1 103.5h1.8M188.2 110.8h1.8M188.2 117.9h1.9M190.8 102.6h2.8v1.8h-2.8l-.9-.9z"/>
<path d="M191 109.9h2.8v1.9h-2.8l-1-1zM191 117h2.8v1.8h-2.8l-.9-.9zM212.8 101.3h2.8l.8 .9-.8 1h-2.8zM212.8 112.5h2.8l1 .9-1 .9h-2.8zM213.1 106.8h2.8l.9 1-.9 .9h-2.8zM216.4 102.2h1.9M216.6 113.4h1.8M216.8 107.8h1.8M258.2 102h.2v.3l-.1 .1-.1-.1zM258.2 107.6h.2v.3l-.1 .1-.1-.1zM258.2 113.2h.2v.3h-.1h-.1zM68.2 138.1h.3v.2v.1l-.2 .1-.1-.1z"/>
<path d="M72.2 138.1h.3l.1 .2-.1 .1-.2 .1-.1-.1zM76.5 138.1h.2v.3l-.1 .1-.1-.1zM80.1 138.1h.3l.1 .2-.1 .1-.1 .1-.2-.1zM83.9 138.2h.3v.1v.2l-.2 .1-.1-.1zM83.9 138.1h.3v.2v.1l-.2 .1-.1-.1zM87.6 138.2h.2l.1 .1-.1 .2-.1 .1-.1-.1zM91.3 138.2h.3v.1v.2l-.2 .1-.1-.1zM95 138.2h.3v.3l-.2 .1-.1-.1zM99.1 138.2h.3v.1v.2l-.2 .1-.1-.1zM129.2 132.8h.1M129.2 132.8l.9 1.8M129.2 132.8h1.8"/>
<path d="M129.2 133h1.7M129.2 132.8v.1h1.7v-.1M129.3 132.8v.3M129.3 133.1h1.5M129.4 132.8v.5M129.4 133.3h1.4M129.5 132.8v.6M129.5 133.4h1.2M129.5 132.8v.8h1.1M129.6 133.7h.9M129.6 132.8v.9M129.7 132.8v1.1"/>
<path d="M129.7 133.9h.7M129.7 132.8v1.2M129.8 134h.6M129.8 132.8v1.4M129.9 134.2h.4M129.9 132.8v1.5M129.9 134.3h.3M130 132.8v1.7M130 134.5h.1M130 132.8v1.8M130.1 134.6h.1M130.1 130.9v3.7"/>
<path d="M130.1 132.8v1.7h-.1M130.2 132.8v1.6h-.2M130.3 132.8v1.5h-.4M130.3 132.8v1.3h-.5M130.4 132.8v1.1h-.7M130.5 132.8v1h-.8M130.6 132.8v.8h-1M130.6 132.8v.7h-1.1M130.7 132.8v.5h-1.2M130.8 132.8v.4h-1.4M130.8 132.8v.3h-1.5M131 132.8h.1"/>
<path d="M131 132.8l-.9 1.8M257.4 123.7h.1M257.4 123.7l.9 1.9M257.4 123.7h1.8M257.4 123.8h1.8M257.4 123.9h1.8M257.5 123.7v.2h1.7v-.2M257.5 123.7v.4h1.6M257.5 124h1.6M257.6 123.7v.5h1.4M257.6 124.2h1.4M257.6 124.3h1.4"/>
<path d="M257.7 123.7v.7h1.2v-.7M257.7 124.5h1.2M257.8 124.6h1M257.8 123.7v.8h1.1M257.8 124.8h.9M257.8 123.7v1h1M257.9 123.7v1.2M257.9 124.9h.8M258 125h.7M258 123.7v1.3M258 125.1h.6M258.1 125.1h.5"/>
<path d="M258.1 123.7v1.5M258.1 125.2h.4M258.1 123.7v1.6M258.1 125.3h.4M258.2 123.7v1.7h.2M258.2 125.5h.2M258.3 125.6h.1M258.3 123.7v1.9M258.3 121.9v3.7M258.4 123.7v1.8M258.4 123.7v1.7M258.5 123.7v1.6h-.4"/>
<path d="M258.6 123.7v1.4M258.7 123.7v1.2M258.7 123.7v1.1h-.8M258.8 123.7v.9M258.9 123.7v.8M259 123.7v.5M259.1 123.7v.3M259.2 123.7h.1M259.2 123.7l-.9 1.9M83.1 146.5h.1M83.1 146.5l1 1.9M83.1 146.5h1.9"/>
<path d="M83.2 146.6h1.8M83.2 146.5v.2M83.3 146.7h1.6M83.3 146.5v.4h1.5M83.4 147h1.3M83.4 146.5v.5M83.4 146.5v.6h1.3v-.6M83.5 147.2h1.2M83.5 146.5v.8M83.6 146.5v.9h.9v-.9M83.6 147.3h1M83.6 147.5h.9"/>
<path d="M83.6 146.5v1.1M83.7 147.6h.8M83.7 146.5v1.2M83.8 147.7h.6M83.8 146.5v1.4h.5M83.9 146.5v1.5h.3M83.9 146.5v1.7M84 148.2h.2M84 146.5v1.9M84.1 148.4h.1M84.1 144.7v3.7M84.1 146.5v1.8h-.1"/>
<path d="M84.2 146.5v1.6h-.3M84.3 146.5v1.5h-.4M84.3 146.5v1.3h-.5M84.4 146.5v1.2h-.7M84.5 146.5v1h-.9M84.6 146.5v.7h-1.1M84.8 146.5v.4h-1.4M84.8 146.5v.3h-1.5M84.9 146.5v.1h-1.7M85 146.5h.1M85 146.5l-.9 1.9"/>
</g>
<g fill="#000">
<path d="M52.5 69.5h.3v.2v.1l-.2 .1-.1-.1z" fill-rule="evenodd"/>
<path d="M95.3 78.2h.2v.3l-.1 .1-.1-.1z" fill-rule="evenodd"/>
<path d="M109 76h.3l.1 .1-.1 .2h-.1h-.2z" fill-rule="evenodd"/>
<path d="M129.9 75.4h.3v.3l-.2 .1-.1-.1z" fill-rule="evenodd"/>
<path d="M258.2 76.1h.2v.3l-.1 .1-.1-.1z" fill-rule="evenodd"/>
<path d="M129.9 82.7h.3v.2l-.2 .1-.1-.1z" fill-rule="evenodd"/>
<path d="M129.9 89.4h.3v.3l-.2 .1-.1-.1z" fill-rule="evenodd"/>
<path d="M129.9 96.1h.3v.3h-.2h-.1z" fill-rule="evenodd"/>
<path d="M258.2 81.7h.2v.3h-.1h-.1z" fill-rule="evenodd"/>
<path d="M258.2 89.1h.2v.3l-.1 .1-.1-.1z" fill-rule="evenodd"/>
<path d="M258.2 94.6h.2v.3l-.1 .1-.1-.1z" fill-rule="evenodd"/>
<path d="M129.9 103.4h.3v.3l-.2 .1-.1-.1z" fill-rule="evenodd"/>
<path d="M129.9 110.6h.3v.3l-.2 .1-.1-.1z" fill-rule="evenodd"/>
<path d="M129.9 117.8h.3v.3l-.2 .1-.1-.1z" fill-rule="evenodd"/>
<path d="M258.2 102h.2v.3l-.1 .1-.1-.1z" fill-rule="evenodd"/>
<path d="M258.2 107.6h.2v.3l-.1 .1-.1-.1z" fill-rule="evenodd"/>
<path d="M258.2 113.2h.2v.3h-.1h-.1z" fill-rule="evenodd"/>
<path d="M68.2 138.1h.3v.2v.1l-.2 .1-.1-.1z" fill-rule="evenodd"/>
<path d="M72.2 138.1h.3l.1 .2-.1 .1-.2 .1-.1-.1z" fill-rule="evenodd"/>
<path d="M76.5 138.1h.2v.3l-.1 .1-.1-.1z" fill-rule="evenodd"/>
<path d="M80.1 138.1h.3l.1 .2-.1 .1-.1 .1-.2-.1z" fill-rule="evenodd"/>
<path d="M83.9 138.2h.3v.1v.2l-.2 .1-.1-.1z" fill-rule="evenodd"/>
<path d="M83.9 138.1h.3v.2v.1l-.2 .1-.1-.1z" fill-rule="evenodd"/>
<path d="M87.6 138.2h.2l.1 .1-.1 .2-.1 .1-.1-.1z" fill-rule="evenodd"/>
<path d="M91.3 138.2h.3v.1v.2l-.2 .1-.1-.1z" fill-rule="evenodd"/>
<path d="M95 138.2h.3v.3l-.2 .1-.1-.1z" fill-rule="evenodd"/>
<path d="M99.1 138.2h.3v.1v.2l-.2 .1-.1-.1z" fill-rule="evenodd"/>
</g>
<text font-size="4.7" x="222" y="188.3">B</text>
<g font-size="3.8">
<text x="29.8" y="19.6">6</text>
<text x="73.4" y="19.6">5</text>
<text x="119.8" y="19.6">4</text>
<text x="166.2" y="19.6">3</text>
<text x="212.5" y="19.6">2</text>
<text x="258.9" y="19.6">1</text>
<text x="4.7" y="43.7">D</text>
<text x="289.5" y="43.7">D</text>
<text x="4.7" y="88.2">C</text>
<text x="289.5" y="88.2">C</text>
<text x="4.7" y="131.9">B</text>
<text x="289.5" y="131.9">B</text>
<text x="4.7" y="176.4">A</text>
<text x="289.5" y="176.4">A</text>
</g>
<text font-size="3.2" x="94.8" y="65.1">LCD</text>
<text font-size="2.5" x="201.8" y="130.1">LED</text>
<g font-size="2.3">
<text x="262.6" y="195.8">5</text>
<text x="271" y="195.8">5</text>
</g>
<g font-size="1.5">
<text x="227.4" y="28">LTR</text>
<text x="244" y="28">ECO NO:</text>
<text x="246.8" y="24.3">REVISION RECORD</text>
<text x="265.4" y="28">APPROVED:</text>
<text x="280" y="28">DATE:</text>
<text x="50.8" y="64.1" transform="rotate(-90 50.8 64.1)">R15</text>
<text x="55.6" y="64.1" transform="rotate(-90 55.6 64.1)">10K</text>
<text x="137.7" y="65">U61</text>
<text x="99.6" y="71.6">U31</text>
<text x="137.8" y="71.9">U63</text>
<text x="172.1" y="70.4">R60</text>
<text x="181.4" y="70.3">1K</text>
<text x="194.1" y="68.7">LED0</text>
<text x="206.6" y="70.8">LED15</text>
<text x="77.1" y="77.3">1</text>
<text x="78.8" y="75.4">U29</text>
<text x="89.5" y="77.3">16</text>
<text x="99.1" y="73">BUTTON1</text>
<text x="99.1" y="75.8">1</text>
<text x="104.6" y="75.8">2</text>
<text x="171.1" y="77.4">R61</text>
<text x="181.1" y="77.3">1K</text>
<text x="194.4" y="75.6">LED1</text>
<text x="207" y="76.2">LED14</text>
<text x="222.9" y="72.4">R67</text>
<text x="232.8" y="72.3">1K</text>
<text x="233.1" y="77.9">1K</text>
<text x="250.6" y="72.3">U59</text>
<text x="50.8" y="79.4" transform="rotate(-90 50.8 79.4)">R16</text>
<text x="55.6" y="79.4" transform="rotate(-90 55.6 79.4)">10K</text>
<text x="62.2" y="83.2">LCDRS</text>
<text x="77.1" y="79.2">2</text>
<text x="77.1" y="81">3</text>
<text x="77.1" y="82.8">4</text>
<text x="79.7" y="78.2">VSS</text>
<text x="79.7" y="80.1">VDD</text>
<text x="79.7" y="81.9">V0</text>
<text x="79.7" y="83.8">RS</text>
<text x="84.7" y="83.8">DB6</text>
<text x="84.7" y="81.9">DB7</text>
<text x="86" y="80.1">E1</text>
<text x="86" y="78.2">E2</text>
<text x="89.5" y="82.8">13</text>
<text x="89.5" y="81">14</text>
<text x="89.5" y="79.2">15</text>
<text x="99.1" y="78">3</text>
<text x="101" y="81.4">LCDDB7</text>
<text x="101" y="83.2">LCDDB6</text>
<text x="104.6" y="78">4</text>
<text x="138.6" y="79.1">U64</text>
<text x="194.3" y="82.8">LED2</text>
<text x="206.6" y="81.8">LED13</text>
<text x="223.4" y="78.1">R69</text>
<text x="223.6" y="83.7">R70</text>
<text x="233.5" y="83.5">1K</text>
<text x="250.9" y="78">U60</text>
<text x="250.9" y="83.4">U62</text>
<text x="61.3" y="88.8">LCDDB0</text>
<text x="61.8" y="85.1">LCDRW</text>
<text x="62.3" y="87">LCDEN</text>
<text x="77.1" y="84.7">5</text>
<text x="77.1" y="86.6">6</text>
<text x="77.1" y="88.4">7</text>
<text x="79.7" y="85.6">R/W</text>
<text x="79.7" y="87.5">E</text>
<text x="79.7" y="89.4">DB0</text>
<text x="84.7" y="89.4">DB3</text>
<text x="84.7" y="87.5">DB4</text>
<text x="84.7" y="85.6">DB5</text>
<text x="89.5" y="88.4">10</text>
<text x="89.5" y="86.6">11</text>
<text x="89.5" y="84.7">12</text>
<text x="101" y="85.1">LCDDB5</text>
<text x="101" y="87">LCDDB4</text>
<text x="101" y="88.8">LCDDB3</text>
<text x="138.6" y="85.9">U37</text>
<text x="169.8" y="84.5">R62</text>
<text x="179.9" y="85">1K</text>
<text x="194.3" y="89.5">LED3</text>
<text x="206.5" y="89.2">LED12</text>
<text x="61.3" y="90.6">LCDDB1</text>
<text x="77.1" y="90.3">8</text>
<text x="79.7" y="91.2">DB1</text>
<text x="79.8" y="95.2">HD44780</text>
<text x="84.7" y="91.2">DB2</text>
<text x="89.5" y="90.3">9</text>
<text x="101" y="90.6">LCDDB2</text>
<text x="138.9" y="92.5">U38</text>
<text x="169.8" y="91.5">R63</text>
<text x="180.5" y="91.3">1K</text>
<text x="206.5" y="94.8">LED11</text>
<text x="224.5" y="91.5">R71</text>
<text x="234.4" y="91.5">1K</text>
<text x="250.7" y="90.8">U36</text>
<text x="138.9" y="99.9">U39</text>
<text x="169.9" y="98.2">R65</text>
<text x="180.4" y="98">1K</text>
<text x="194.6" y="96.3">LED4</text>
<text x="223.9" y="96.7">R72</text>
<text x="233.3" y="96.6">1K</text>
<text x="250.9" y="96.4">U35</text>
<text x="64.1" y="107.7" transform="rotate(-90 64.1 107.7)">LCDRS</text>
<text x="68.3" y="107.8" transform="rotate(-90 68.3 107.8)">LCDRW</text>
<text x="72.4" y="107.9" transform="rotate(-90 72.4 107.9)">LCDEN</text>
<text x="76.6" y="107.9" transform="rotate(-90 76.6 107.9)">LCDDB0</text>
<text x="139.2" y="107.1">U40</text>
<text x="170.9" y="105.5">R64</text>
<text x="181.6" y="105.5">1K</text>
<text x="194.8" y="103.5">LED5</text>
<text x="206.9" y="102.2">LED10</text>
<text x="208.1" y="107.8">LED9</text>
<text x="224.4" y="103.9">R73</text>
<text x="234.6" y="103.8">1K</text>
<text x="250.7" y="103.8">U34</text>
<text x="80.3" y="108" transform="rotate(-90 80.3 108)">LCDDB1</text>
<text x="84.1" y="108.2" transform="rotate(-90 84.1 108.2)">LCDDB2</text>
<text x="87.8" y="108.2" transform="rotate(-90 87.8 108.2)">LCDDB3</text>
<text x="91.4" y="108.2" transform="rotate(-90 91.4 108.2)">LCDDB4</text>
<text x="95.1" y="108.4" transform="rotate(-90 95.1 108.4)">LCDDB5</text>
<text x="99.2" y="108.5" transform="rotate(-90 99.2 108.5)">LCDDB6</text>
<text x="102.6" y="108.6" transform="rotate(-90 102.6 108.6)">LCDDB7</text>
<text x="171.1" y="112.7">R66</text>
<text x="181.6" y="112.4">1K</text>
<text x="194.9" y="110.8">LED6</text>
<text x="207.9" y="113.4">LED8</text>
<text x="225.1" y="109.6">R74</text>
<text x="234.7" y="109.5">1K</text>
<text x="250.9" y="109.7">U33</text>
<text x="63.3" y="119.6" transform="rotate(-90 63.3 119.6)">10K</text>
<text x="67.6" y="119.5" transform="rotate(-90 67.6 119.5)">10K</text>
<text x="71.6" y="119.5" transform="rotate(-90 71.6 119.5)">10K</text>
<text x="139.3" y="114.3">U58</text>
<text x="169.9" y="119.5">R68</text>
<text x="181.7" y="119.5">1K</text>
<text x="194.9" y="117.9">LED7</text>
<text x="222.8" y="115.1">R75</text>
<text x="232.9" y="114.8">1K</text>
<text x="250" y="115.4">U32</text>
<text x="75.9" y="120.1" transform="rotate(-90 75.9 120.1)">10K</text>
<text x="79.7" y="120.1" transform="rotate(-90 79.7 120.1)">10K</text>
<text x="83.4" y="120.1" transform="rotate(-90 83.4 120.1)">10K</text>
<text x="87.1" y="120.2" transform="rotate(-90 87.1 120.2)">10K</text>
<text x="90.7" y="120.3" transform="rotate(-90 90.7 120.3)">10K</text>
<text x="94.4" y="120.4" transform="rotate(-90 94.4 120.4)">10K</text>
<text x="98.6" y="120.4" transform="rotate(-90 98.6 120.4)">10K</text>
<text x="101.9" y="120.4" transform="rotate(-90 101.9 120.4)">10K</text>
<text x="255.3" y="127.6">VCC33</text>
<text x="63.8" y="133.1" transform="rotate(-90 63.8 133.1)">R22</text>
<text x="67.9" y="133" transform="rotate(-90 67.9 133)">R26</text>
<text x="72" y="133" transform="rotate(-90 72 133)">R29</text>
<text x="76.3" y="133.6" transform="rotate(-90 76.3 133.6)">R31</text>
<text x="80.1" y="133.6" transform="rotate(-90 80.1 133.6)">R53</text>
<text x="83.8" y="133.6" transform="rotate(-90 83.8 133.6)">R54</text>
<text x="87.4" y="133.9" transform="rotate(-90 87.4 133.9)">R55</text>
<text x="91.2" y="133.8" transform="rotate(-90 91.2 133.8)">R56</text>
<text x="94.9" y="134" transform="rotate(-90 94.9 134)">R57</text>
<text x="99" y="133.9" transform="rotate(-90 99 133.9)">R58</text>
<text x="102.5" y="133.9" transform="rotate(-90 102.5 133.9)">R59</text>
<text x="127.5" y="136.3">VCC33</text>
<text x="195.7" y="155.1">COMPANY:</text>
<text x="195.7" y="164.3">TITLE:</text>
<text x="149.3" y="170.8">DRAWN:</text>
<text x="177.1" y="170.8">DATED:</text>
<text x="149.3" y="178.2">CHECKED:</text>
<text x="177.1" y="178.2">DATED:</text>
<text x="203.2" y="179.2">CODE:</text>
<text x="220.9" y="179.2">SIZE:</text>
<text x="247.8" y="179.2">DRAWING NO:</text>
<text x="280.2" y="179.2">REV:</text>
<text x="149.3" y="185.7">QUALITY CONTROL:</text>
<text x="177.1" y="185.7">DATED:</text>
<text x="149.3" y="193.1">RELEASED:</text>
<text x="177.1" y="193.1">DATED:</text>
<text x="195.8" y="195.8">SCALE:</text>
<text x="255.2" y="195.8">SHEET:</text>
<text x="263.3" y="195.8">OF</text>
</g>
</svg>
